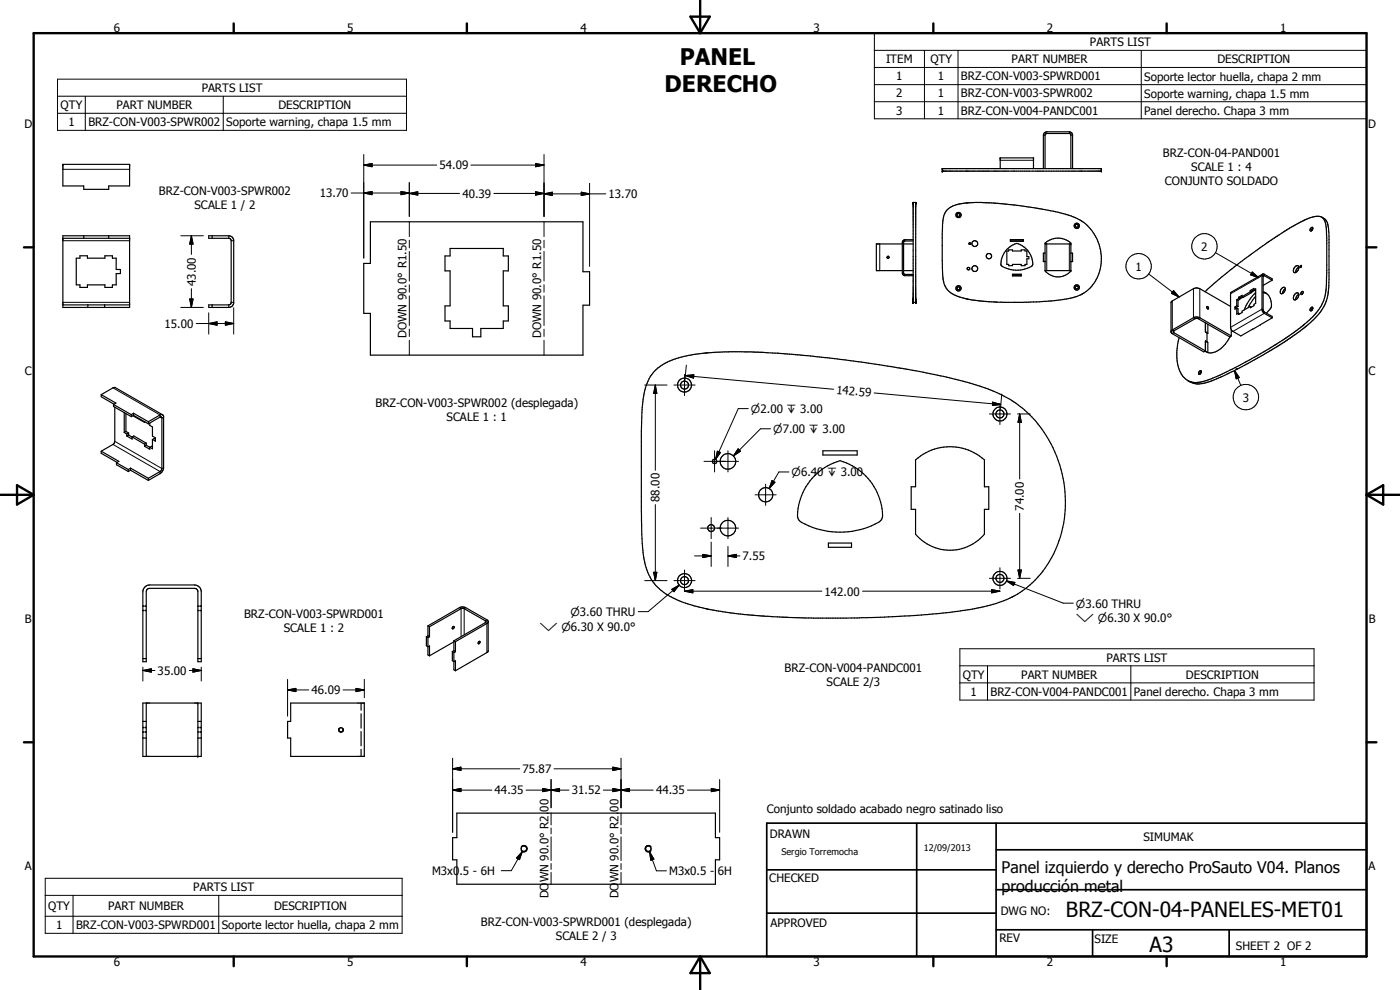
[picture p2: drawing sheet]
<svg xmlns="http://www.w3.org/2000/svg" width="420mm" height="297mm" viewBox="0 0 420 297" stroke-linecap="round" stroke-linejoin="round" font-family="sans-serif">
<g fill="none" stroke="#000" stroke-width=".35">
<path d="M18.9 49.3h20v6.5h-6.3v1h-7.5v-1h-6.2zM282.8 50.6h47.7v.8h-47.7zM300.2 50.6v-3.2h10v3.2M313.1 50.6v-10l.3-.7 .7-.4h6.8l.8 .4 .2 .4v10.3M313.6 50.6v-10l.5-.6h6.8l.4 .3 .1 10.3M18.9 70.7h20v21.5h-20zM18.9 71.5h20M22.9 77.5h1.1v-.7h2.2v.7h5.3v-.7h2.2v.7h1.2v3.4h1.2v1.2h-1.2v3.4h-1.2v.7h-2.2v-.7h-5.3v.7h-2.2v-.7h-1.1zM25.1 70.7v.8M32.6 70.7v.8M62.6 70.7h6.1l.8 .3 .6 .9v19.1l-.4 .8-.5 .3-6.6 .1v-.7h6.1l.7-.6v-18.8l-.6-.6h-6.2zM63.7 70.7v.8"/>
<path d="M111.2 66.5h63.8v15h1.9v10.1h-1.9v15h-63.8v-12.6h-2v-15h2zM135.1 74.5h15.9v2.3h1.6v4.5h-1.6v10.5h1.6v4.5h-1.6v2.3h-6.7v2.4h-2.5v-2.4h-6.7v-2.3h-1.5v-4.5h1.5v-10.5h-1.5v-4.5h1.5zM266.3 77h.5l-.2 .5-.3-.1zM270.8 73.2h-7.8v8h7.8M271.2 73.2h2.9M274.1 60.7h.7v30h-.7zM274.1 71.9l-2.8 .1-.5 .7v9.5l.8 .5h2.5M274.1 72.3h-2.5l-.4 .4v9.3l.4 .3h2.5M284.4 62.8a13.2 13.2 0 0 1 8-2.1l8.5 .4 10.9 1.5a34.6 34.6 0 0 1 12.8 3.7 13.7 13.7 0 0 1 5.3 7.2 12.5 12.5 0 0 1-5 14.7l-1 .4a50.5 50.5 0 0 1-16.3 2.1h-8.3l-5.3-.4-3.6-.6a12.2 12.2 0 0 1-6.1-2.8l-1.1-2.1-.3-2.5-.1-12 .1-3.7a5.9 5.9 0 0 1 1.5-3.8zM290.9 72.9h.3v.4h-.3zM302.2 74.8l.4-.3a3 3 0 0 1 4.7-.4 6.1 6.1 0 0 1 2.5 5.6 8.3 8.3 0 0 1-9.4-.2 6 6 0 0 1 1.8-4.7zM302.2 75.3h.5v-.3h1.2v.3h2.6v-.3h1.1v.3h.6v1.7h.6v.6h-.6v1.7h-.6v.4h-1.1v-.4h-2.6v.4h-1.2v-.4h-.5z"/>
<path d="M303.2 71.9h3.9v.5h-3.9zM303.2 72.3h3.9M303.3 71.9v.4M307 71.9v.4M313.6 75.9h-.5v2.5h.5M313.6 72.9a5.8 5.8 0 0 1 7.8 0v8.4a5 5 0 0 1-7.8 0zM313.6 73.2h7.8M321.4 75.9h.5v2.5h-.5M388.8 79.9l.5-.2a1.15 1.15 0 0 1 .5 1.1 1.15 1.15 0 0 1-.9 .9 .59 .59 0 0 1-.7-.1 .59 .59 0 0 1 0-.8zM390.3 79.8l.3-.1v.3l-.4 .3zM393.3 68.5l.6-.3a.7 .7 0 0 1-.7 1.1zM394 68.5l-.5 .8"/>
<path d="M394 68.5l-.4 .7M396.7 65.2a4.4 4.4 0 0 1 2.1 4.2l.1 14.4a14.7 14.7 0 0 1-2.6 9.8l-2.2 2.4-2.3 2-5.4 4-8.1 4.9-7.8 4.3a35.4 35.4 0 0 1-10.4 4 5.5 5.5 0 0 1-3.7-1M18.9 91.5h20M26.4 91.5v.7M31.4 91.5v.7M63.7 91.5v.7M271.2 81.2h2.9M290.4 80.3h.5l.1 .5-.6 .1zM303.9 82.3h2.6v.5l-2.6-.1zM306.4 82.3v.4M313.6 81.2h7.8M351.4 99.4l6.8-4.1 1.2-.2 .7 .2 9.4 5.5"/>
<path d="M361.6 87.5l7.6-6.5 6.6-5 9.4-6.4 6.1-3.5a6.9 6.9 0 0 1 5.4-.9 5.3 5.3 0 0 1 1.4 4.6v12.9a15.9 15.9 0 0 1-1.9 9.5 37.3 37.3 0 0 1-10.6 9.4l-8.4 5.2-7.8 4.1a40.2 40.2 0 0 1-8.9 3.7 5.5 5.5 0 0 1-6.9-4.7l-.3-1.3-.1-2.9 .7-4.4M361.8 96.9v2.7M361.8 99.6l.7 .4M361.8 99.6l.4 .2v2.7M362.2 92a.36 .36 0 0 1 .5 .2 .36 .36 0 0 1-.3 .5zM362.5 97.3v2.7M362.5 100l-.3 .1M369.3 91.9l-9.2-5.3-.7-.2-1.2 .2-6.8 4.1v9l.4 .4 9.5 5.5 .5-.3-9.7-5.7 6.7-4.1h.5l9.8 5.6M369.5 99v1.8M370.6 92.1v.7l.6-.3M370.6 92.1l.4 .2M371 92.3v.3"/>
<path d="M371.2 91.7l.3 .2M371.2 92.5l.3 .1v1.5M371.2 89.9l.3 .2M371.2 89.9v1.8M371.2 92.5v1.8l.5-.3M371.2 91.7l-.6 .4M371.5 90.1v1.8M371.5 91.9l-.5 .4M371.7 89.6l.4 .2M371.7 89.6l-.5 .3M371.7 94l.4 .1M371.7 89.2v.4"/>
<path d="M371.7 89.2l.4 .2M372.1 89.8l-.6 .3M372.1 89.4v.4M372.8 89v-.4l-1.1 .6M372.8 89l-.7 .4M373 89.2l-.6 .3-.3-.1M375.2 87.5l.4 .3M375.2 87.5l-2.4 1.5M375.2 91.9l.4 .2M375.2 91.9l-2.4 1.4v.5l-1.1 .6v-.4M375.2 87.2l.4 .2M375.2 87.2v.3"/>
<path d="M375.6 87.8l-2.4 1.4-.4-.2M375.6 87.4v.4M375.9 98.8h.1M376.3 87l.4 .2 .1-.2M376.3 87l.5-.3v4.3l-.5 .3v.4l-1.1 .6v-.4M376.3 87l-.7 .4M376.3 87v-.5l-1.1 .7M376.6 87.1l-1 .6M376.8 88.9l-2.2 3.4M376.8 87.8a15.1 15.1 0 0 0-3.4 5.2M378.3 97.4v.1M378.9 82.3l-9.4 5.4-.2 .3v10.2l.3 .8 2.8 1.8 3.6-2"/>
<path d="M379.1 87.8l1 .3M379.1 87.5a3.8 3.8 0 0 1 2.1 5.3l-1.1 1.2M381.8 95.4l-5.9 3.4M381.8 84.1v-.4l-2.5-1.5-.5 .2v10.8l.6 .8 2.4 1.4M381.8 84.1l-2.5-1.4-.2 .1v10.2l.3 .6 2.4 1.4v.4M381.8 84.1l-2.7 1.5M384.7 86.5l.5-.3a.78 .78 0 0 1 .6 .7 .78 .78 0 0 1-.5 .8 .58 .58 0 0 1-.6 .4 .58 .58 0 0 1-.5-.5zM385.7 86.7l-.6 .5-.2 .9M388.8 88.1l.7-.2a1.3 1.3 0 0 1 .1 1.4 1.3 1.3 0 0 1-1.3 .6 1.52 1.52 0 0 1 .5-1.8zM389.8 88.3l-.8 .8-.1 .8M389.8 80.2a1.69 1.69 0 0 0-.9 1.6M390.6 87.7l.3-.3 .2 .2-.3 .7-.2 .1-.2-.3z"/>
<path d="M393.3 92.5l.6-.3a.7 .7 0 0 1-.7 1zM393.9 92.6l-.3 .6M394 92.4l-.5 .8M30.4 118.4v.6l3.8 2.3M30.4 118.4l4.4 2.5-.7 .5M30.4 118.4l3.5-2 .6-.2 14.3 8.3M196.4 111.4a21.7 21.7 0 0 1 12.8-5.2l9.8-.7 14.3 .5 20.4 2 19 2.9a123.7 123.7 0 0 1 25.3 6.4 33.1 33.1 0 0 1 18 17 35.4 35.4 0 0 1-3.7 37.9 29.3 29.3 0 0 1-18.6 10.2l-4.7 .8a277.7 277.7 0 0 1-35.1 2.3l-12.5-.1-11.7-.5-10.5-1-7.3-1.3a28.8 28.8 0 0 1-14.8-6.6l-.6-.7a21.3 21.3 0 0 1-3.8-12.3l-.2-9.7 .1-29.6a21.9 21.9 0 0 1 3-11.3zM360.5 111.5l-.4 .7M360.5 111.5l-.4 .8M360.5 111.5v-.2a.66 .66 0 0 0-.7 .3 .66 .66 0 0 0 .1 .7h.2M361.8 102.4l.7 .3v3.1M362.2 102.5v.1"/>
<path d="M369.1 101.1v.1a7.9 7.9 0 0 1-6 4.7l-1.3-.5v-3.1l.4 .2M369.5 100.8l-.4 .3M30.4 135.4l5.3 3-.7 .5M30.4 135.4v.6l4.7 2.7M34.1 121.4v.6l5.3 3M34.1 121.4l5.3 3M34.4 122.2v10.6l-.5 .5-3.5 2.1M35 138.9v.5l3.5 2.1M35 138.9l3.5 2M37.3 129.8l.7 .4M37.3 123.8v6M37.8 129.5l.8 .4"/>
<path d="M37.8 129.5l-.5 .3M37.8 124.1v5.4M38 130.8l1.7 .9v-.6M38 130.2v.6M38.6 129.9l-.6 .3M38.6 130.5l-.6 .3M38.6 129.9v.6M38.6 130.5l1.1 .6M39.4 124.4v.6M39.7 131.1l.5-.3 3.7 2.2M39.7 131.1l3.7 2.2M39.9 124.8l3.5 1.9"/>
<path d="M40.1 124.6l4.4 2.6M40.1 124l4.4 2.5M40.1 124.6l-.7 .4M40.1 124v.6M40.1 124l-.7 .4M43.4 133.9l1.5 .9v-.6M43.4 126.5v.2M43.4 133.3v.6M43.5 126.6l-.1 .1M43.9 133l-.5 .3M43.9 133.6l-.5 .3M43.9 133v.6"/>
<path d="M43.9 133.6l1 .6M44.5 126.5v.7M44.5 127.2l3.5-2.1 .5 .1 .1 15.4-.4 .8-3.7 2.1M44.9 127v.6l.9 .5v2.8l.8 .5v1l-.8-.5M45.8 131.9v2.8l-.9-.5M45.8 134l-.3-.1-.6 .3M46.6 131.8l-.3-.2-.5 .3M48.8 124.5l.3 .4v15.9l-1.1 1.3-3.5 2M48.8 124.5h-.8l-3.5 2M247 135.3h10.2v1.2h-10.2zM274.8 138a15.5 15.5 0 0 1 20.6 0v8h1.3v6.8h-1.3v7.5a13.5 13.5 0 0 1-20.6 0v-7.5h-1.3v-6.8h1.3zM38.5 140.9v.6"/>
<path d="M39.2 141.1l-.7 .4M39.2 140.5v.6M39.2 140.5l-.7 .4M39.2 141.1l5.3 3M39.2 140.5l5.3 3M44.5 143.5v.6M244.4 142.8a17.6 17.6 0 0 1 7.7-4.6 17.4 17.4 0 0 1 12.7 17.1l-.1 .4a3.6 3.6 0 0 1-2.1 1.6 23.7 23.7 0 0 1-22.7-1l-.3-.6a13.7 13.7 0 0 1 1.8-8.8l1.7-2.6zM43.4 176.2l.8-.6 .7-.1h13.5a2.09 2.09 0 0 1 2 2v21h-1v-21.2l-.6-.7-.4-.1h-13.5l-.9 .6-.1 21.4h-1v-21zM248.6 162.9h7v1.3h-7zM42.9 197.6h1M42.9 183.1h.3M42.9 181.9h.3"/>
<path d="M43.5 183.1h.4M43.5 181.9h.4M59.4 197.6h1M59.4 183.1h.3M59.4 181.9h.3M60.1 183.1h.3M60.1 181.9h.3M128 191.1v2.7l.4 .3 .5-.3v3M128 191.1l.4 .2M128.4 187.8l.5 .2M128.4 187.8v3M128.4 191.3v5.2l.5 .3"/>
<path d="M128.4 187.8l9.5-5.5 .7-.2 1.2 .2 6.6 3.9 .1 9.2-.2 .3-9.6 5.6M128.4 190.8l.5 .3M128.4 190.8l-.4 .3M128.9 188v3.1M128.9 191.1l-.5 .2M135.8 195.5v2.7l.4 .3 .5-.3v3.1M135.8 195.5l.4 .3M135.8 188.2l.2-.2a.32 .32 0 0 1 .2 .4 .32 .32 0 0 1-.5 .1zM136.2 192.3v2.9M136.2 195.8v5.2l.5 .3M136.2 195.2l-.4 .3M136.2 195.2l.5 .3"/>
<path d="M136.2 192.3l.5 .2M136.2 192.6l-7.3 4.2M136.7 195.5l-.5 .3M136.7 192.5v3M143.7 192.5l.1-.1a.33 .33 0 0 1 .2 .5 .33 .33 0 0 1-.5 .1zM145.8 186.6l-9.6 5.7M145.9 186.6l-6.6-4-.6-.1-9.8 5.5M145.9 186.6h-.1M146.5 186.7l-9.8 5.8M42.9 210.9h17.5v16h-17.5zM42.9 216.5h1M42.9 219.6h.3"/>
<path d="M42.9 218.4h.3M43.5 219.6h.4M43.5 218.4h.4M43.9 210.9v16M59.4 210.9v16M59.4 216.5h1M59.4 219.6h.3M59.4 218.4h.3M60.1 219.6h.3M60.1 218.4h.3M87.2 210.9h22.1v16h-22.1v-5.5h-.9v-4.9h.9zM108.4 210.9v2.2"/>
<path d="M108.4 214.2v4.2M108.4 219.5v4.3M42.9 221.4h1M59.4 221.4h1M108.4 224.8v2.1M137.1 244h77.6v7.3h1.3v6.7h-1.3v7.3h-77.6v-7.3h-1.3v-6.7h1.3z"/>
<circle cx="287.6" cy="64.5" r=".45"/>
<circle cx="287.7" cy="64.5" r=".8"/>
<circle cx="292.6" cy="73.1" r=".87"/>
<circle cx="296.8" cy="76.8" r=".8"/>
<circle cx="323.2" cy="67.8" r=".45"/>
<circle cx="323.2" cy="67.7" r=".79"/>
<circle cx="287.6" cy="86.5" r=".44"/>
<circle cx="287.7" cy="86.5" r=".78"/>
<circle cx="292.6" cy="80.6" r=".88"/>
<circle cx="323.1" cy="86.3" r=".79"/>
<circle cx="323.2" cy="86.3" r=".45"/>
<circle cx="205.4" cy="115.5" r="1.21"/>
<circle cx="205.4" cy="115.5" r="2.11"/>
<circle cx="214.4" cy="138.5" r=".66"/>
<circle cx="218.5" cy="138.5" r="2.35"/>
<circle cx="300.1" cy="124.2" r="1.2"/>
<circle cx="300.1" cy="124.2" r="2.11"/>
<circle cx="213.4" cy="158.4" r="1.03"/>
<circle cx="218.5" cy="158.4" r="2.35"/>
<circle cx="229.8" cy="148.5" r="2.14"/>
<circle cx="205.4" cy="174.2" r="1.2"/>
<circle cx="205.4" cy="174.2" r="2.11"/>
<circle cx="300.1" cy="173.5" r="1.22"/>
<circle cx="300.1" cy="173.5" r="2.12"/>
<circle cx="102.3" cy="218.9" r=".61"/>
<circle cx="157.2" cy="254.6" r=".84"/>
<circle cx="194.6" cy="254.7" r=".81"/>
</g>
<g fill="#000">
<circle cx="18.9" cy="49.3" r=".18"/>
<circle cx="38.9" cy="49.3" r=".18"/>
<circle cx="282.8" cy="50.6" r=".18"/>
<circle cx="282.8" cy="51.4" r=".18"/>
<circle cx="300.2" cy="47.4" r=".18"/>
<circle cx="310.2" cy="47.4" r=".18"/>
<circle cx="330.5" cy="51.4" r=".18"/>
<circle cx="330.5" cy="50.6" r=".18"/>
<circle cx="18.9" cy="71.5" r=".18"/>
<circle cx="38.9" cy="71.5" r=".18"/>
<circle cx="274.1" cy="60.8" r=".18"/>
<circle cx="274.1" cy="60.9" r=".18"/>
<circle cx="274.1" cy="61.1" r=".18"/>
<circle cx="274.1" cy="61" r=".18"/>
<circle cx="274.1" cy="60.7" r=".18"/>
<circle cx="274.8" cy="60.8" r=".18"/>
<circle cx="274.8" cy="60.9" r=".18"/>
<circle cx="274.8" cy="60.7" r=".18"/>
<circle cx="274.8" cy="61" r=".18"/>
<circle cx="274.8" cy="61.1" r=".18"/>
<circle cx="321.4" cy="73.2" r=".18"/>
<circle cx="274.1" cy="90.5" r=".18"/>
<circle cx="274.1" cy="89.7" r=".18"/>
<circle cx="274.1" cy="90.7" r=".18"/>
<circle cx="274.1" cy="90.6" r=".18"/>
<circle cx="274.1" cy="90.4" r=".18"/>
<circle cx="274.1" cy="90.3" r=".18"/>
<circle cx="274.1" cy="90.2" r=".18"/>
<circle cx="274.1" cy="90.1" r=".18"/>
<circle cx="274.8" cy="89.7" r=".18"/>
<circle cx="274.8" cy="90.5" r=".18"/>
<circle cx="274.8" cy="90.7" r=".18"/>
<circle cx="274.8" cy="90.2" r=".18"/>
<circle cx="274.8" cy="90.3" r=".18"/>
<circle cx="274.8" cy="90.4" r=".18"/>
<circle cx="274.8" cy="90.6" r=".18"/>
<circle cx="274.8" cy="90.1" r=".18"/>
<circle cx="321.4" cy="81.2" r=".18"/>
<circle cx="59.4" cy="210.9" r=".18"/>
<circle cx="59.4" cy="226.9" r=".18"/>
</g>
<g fill="none" stroke="#000" stroke-width=".3">
<path d="M262.4 9.9h147.7v25.7h-147.7zM262.4 15.1h147.7M277.4 15.1v20.5M287.5 15.1v20.5M342.5 15.1v20.5M17.3 23.7h104.7v15.4h-104.7zM17.3 28.9h104.7M17.3 34h104.7M25.6 28.9v10.2M67 28.9v10.2M262.4 20.2h147.7M262.4 25.4h147.7"/>
<path d="M262.4 30.5h147.7M314.1 39.5v.5M320.9 39.5v.5M18.9 50.8h20M105.4 57.9h17.4M109.2 57.9l2.5-.5v1zM109.2 49.5l2.5-.4v.9zM109.2 46.4v31M109.2 49.5h21.9M120.3 57.4l2.5 .5-2.5 .5zM122.8 58l2.6-.5v1zM122.8 54.7v10.2"/>
<path d="M122.8 58h15.1M141.3 49.5h22M148.2 58h15.1M160.7 49.1l2.6 .4-2.6 .5zM160.7 57.5l2.6 .5-2.6 .5zM163.3 58.2l2.5-.5v1zM163.3 46.4v18.5M163.3 58.2h18.5M174.4 57.7l2.5 .5-2.5 .5zM176.9 55v24.9M300.2 48.1h10M313.1 40.6h.5"/>
<path d="M321.4 40.6h.5M18.9 72.2h20M54.3 70.7h6.7M57.4 70.7l.5 2.5h-1zM57.4 70.7v5.6M68.7 70.7v.8M69.4 72.2h.7M122.8 66.5v4.5M122.8 72.1v2.2M122.8 75.4v8.9M163.3 66.5v4.5M163.3 72.1v2.2"/>
<path d="M163.3 75.4v8.9M264 73.2v8M270.8 72.7h.4M271.6 71.9v.4M314.1 73.2v8M320.9 73.2v8M364.8 75.8l12.9 7.5M18.9 90.7h20M54.3 92.2h6.7M56.9 89.7h1l-.5 2.5zM57.4 86.6v5.6M58.9 97.1h11.2"/>
<path d="M62.6 97.1l2.5-.5v1zM62.6 93.9v6.3M67.6 96.6l2.5 .5-2.5 .5zM68.7 91.5v.7M69.4 90.7h.7M70.1 92.3v7.9M122.8 85.4v2.3M122.8 88.8v8.9M122.8 98.8v2.2M163.3 85.4v2.3M163.3 88.8v8.9M163.3 98.8v2.2"/>
<path d="M270.8 82h.4M271.6 82.3v.4M344.8 82.2l9.1 6.9M351.8 90.3v8.7l.5 .3v.5l-.5 .3M352.2 87.2l1.7 1.9-2.3-1.1zM358.2 86.6v8.7l.5 .3M360.1 86.6v8.7l-.5 .3M375.8 81.6l1.9 1.7-2.4-.8zM379.1 93l-.4-.2-9.4 5.4M379.4 93.6v.4l-9.4 5.4M379.4 82.3v.4l-.3 .2-.4-.2-9.4 5.4M33.9 116.4l14.1 8.1v.6l.6 .3 .5-.3"/>
<path d="M122.8 102.1v4.5M163.3 102.1v4.5M193.5 115.5h6.7M196.7 115.5l.4 2.5h-.9zM196.7 115.5v25.6M202.3 115.5h6.3M205.4 112.4v6.3M205.7 112.7l2.5-.3-.1 1.1zM205.7 112.7l44.5 4.1M206 109.6l-.4 4.4M262.3 117.9l38 3.5M300.6 118.2l-.3 4.4"/>
<path d="M370.5 111.2l1.4 2.1-.9 .4zM370.5 111.2l1.9 4.5M370.7 110.3l.7 .4M33.9 133.3l14.1 8.2v.6M34.4 132.4l14.2 8.2 .5-.3M211.3 138.4h10.3M214.4 135.3v6.3M215.3 135.4l.9 .4-1.5 2zM218.5 135.3v6.3M221.5 134.7l.7 .7-2.1 1.4zM224.6 122.6h-3l-6.9 15.2M231.3 128.7h-3.1l-8.1 8.1"/>
<path d="M296.9 124.2h6.4M297.9 120.6l2.4 .8-2.5 .3zM300.1 121v6.4M305.4 124.2h3.8M306 124.2l.5 2.5h-1zM306 124.2v19.5M196.7 151.4v22.8M210.3 158.5h11.3M213.4 155.3v6.3M218.5 155.3v6.3M226.6 148.5h6.3M229.8 145.3v6.3"/>
<path d="M231.7 144.2l.9 .5-1.8 1.9zM236.8 141.6h-3l-3 5M306 154v19.5M193.5 174.2h6.7M196.2 171.7h.9l-.4 2.5zM201.6 176.8l2.2-1.2-1.5 1.9zM202.3 174.2h6.3M203.8 175.6l-9.3 7.9h-3M205.4 177.4l2.5-.5v1zM205.4 171v6.4M205.4 177.4h41.3M208.4 166.8h5"/>
<path d="M210.9 166.3l2.5 .5-2.5 .5zM213.4 162.6v7.4M218.5 166.8l2.5-.5v1zM218.5 166.8h3.6M218.5 164v6M258.9 177.4h41.2M296.9 173.5h6.4M297.6 176.9l2.5 .5-2.5 .5zM300.1 170.3v6.4M302 174.3l2.6 .5-.4 .9zM302 174.3l17.1 6.7h3M305.4 173.5h3.8"/>
<path d="M305.5 171h1l-.5 2.5zM42.9 183.3h.3M42.9 181.8h.3M43.5 183.3h.4M43.5 181.8h.4M59.4 183.3h.3M59.4 181.8h.3M60.1 183.3h.3M60.1 181.8h.3M137.9 182.3l.5 .3v8.4M139.8 182.3l-.5 .3v7.9M146.1 186l-.4 .3v.5l.4 .3v8.7"/>
<path d="M288.1 194.6h106.3v15.5h-106.3zM288.1 199.8h106.3M296.4 199.8v10.3M339.4 199.8v10.3M42.9 201.2l2.5-.5v1zM42.9 219.7h.3M42.9 218.2h.3M42.9 201.2h3.6M42.9 200.2v4.1M43.5 219.7h.4M43.5 218.2h.4M56.8 201.2h3.6"/>
<path d="M57.9 200.7l2.5 .5-2.5 .5zM59.4 219.7h.3M59.4 218.2h.3M60.1 219.7h.3M60.1 218.2h.3M60.4 200.2v4.1M86.3 207l2.5-.5v1zM86.3 207h6.4M86.3 203.8v11.1M101.7 218.6a.76 .76 0 0 0 .6 1.1 .76 .76 0 0 0 .7-1.1M102.9 207h6.4M106.8 206.5l2.5 .5-2.5 .5z"/>
<path d="M109.3 203.8v5.5M288.1 204.9h106.3M135.8 237.1l2.5-.5v.9zM135.8 230.7l2.5-.5v1zM135.8 237.1h11.8M135.8 227.5v22.2M135.8 230.7h20.2M157.9 237.1h12.9M162.9 236.6l2.5 .5-2.5 .4zM165.4 237.1l2.5-.5v.9zM165.4 233.9v8.5M166.3 230.7h20.1"/>
<path d="M181 237.1h15M183.9 230.2l2.5 .5-2.5 .5zM183.9 236.6l2.5 .5-2.5 .4zM186.4 237.1l2.5-.5v.9zM186.4 227.5v14.9M206.3 237.1h9.7M213.5 236.6l2.5 .5-2.5 .4zM216 233.9v15.8M156.4 254a1.01 1.01 0 0 1 1.5-.1 1.01 1.01 0 0 1 0 1.5 1.01 1.01 0 0 1-1.5-.2M156.7 255.5l-.8 2.4-.9-.5zM156.7 255.5l-3.3 5.7h-3M165.4 244v3.5"/>
<path d="M165.4 248.4v1.8M165.4 251.1v7.1M165.4 259.1v1.8M186.4 244v3.5M186.4 248.4v1.8M186.4 251.1v7.1M186.4 259.1v1.8M194.9 255.6l1.3 2.2-.9 .3zM194.9 255.6l2.1 5.7h3M195.4 254a1 1 0 0 0-1.3-.2 1 1 0 0 0-.4 1.3 1 1 0 0 0 1.2 .5M195.4 255.2l-.5 .4M13.6 263.5h107.1v16.5h-107.1z"/>
<path d="M13.6 268.6h107.1M13.6 274.9h107.1M21.9 268.6v11.4M65.6 268.6v11.4M165.4 261.7v3.6M186.4 261.7v3.6"/>
<circle cx="341.7" cy="79.9" r="3.8"/>
<circle cx="361.5" cy="73.9" r="3.8"/>
<circle cx="373.9" cy="119.1" r="3.8"/>
</g>
<g fill="none" stroke="#000" stroke-width=".71">
<path d="M10.1 9.9h400v277.1h-400zM70.1 7v2.9M140.1 7v2.9M207.2 5h5.8l-2.9 4.9zM210.1 0v9.9M280.1 7v2.9M350.1 7v2.9M7.2 74.2h2.9M410.1 74.2h3M.1 148.5h10M5.1 145.6l5 2.9-5 2.9zM410.1 148.5h10"/>
<path d="M410.1 148.5l5-2.9v5.8zM7.2 222.7h2.9M410.1 222.7h3M70.1 287v2.9M140.1 287v2.9M210.1 287v10M210.1 287l2.9 5h-5.8zM280.1 287v2.9M350.1 287v2.9"/>
</g>
<path d="M230.1 247h180v40h-180zM275.1 247v40M298.9 255h111.2M298.9 247v40M230.1 274h68.8M230.1 261h68.8M298.9 279h111.2M298.9 267h111.2M327.9 279v8M368.9 279v8" fill="none" stroke="#000" stroke-width=".51"/>
<g fill="#000">
<path d="M109.2 57.9l2.5-.5v1zM109.2 49.5l2.5-.4v.9zM120.3 57.4l2.5 .5-2.5 .5zM122.8 58l2.6-.5v1zM160.7 49.1l2.6 .4-2.6 .5zM160.7 57.5l2.6 .5-2.6 .5zM163.3 58.2l2.5-.5v1zM174.4 57.7l2.5 .5-2.5 .5zM57.4 70.7l.5 2.5h-1zM56.9 89.7h1l-.5 2.5zM62.6 97.1l2.5-.5v1zM67.6 96.6l2.5 .5-2.5 .5z"/>
<path d="M352.2 87.2l1.7 1.9-2.3-1.1zM375.8 81.6l1.9 1.7-2.4-.8zM196.7 115.5l.4 2.5h-.9zM205.7 112.7l2.5-.3-.1 1.1zM370.5 111.2l1.4 2.1-.9 .4zM215.3 135.4l.9 .4-1.5 2zM221.5 134.7l.7 .7-2.1 1.4zM297.9 120.6l2.4 .8-2.5 .3zM306 124.2l.5 2.5h-1zM231.7 144.2l.9 .5-1.8 1.9zM196.2 171.7h.9l-.4 2.5zM201.6 176.8l2.2-1.2-1.5 1.9z"/>
<path d="M205.4 177.4l2.5-.5v1zM210.9 166.3l2.5 .5-2.5 .5zM218.5 166.8l2.5-.5v1zM297.6 176.9l2.5 .5-2.5 .5zM302 174.3l2.6 .5-.4 .9zM305.5 171h1l-.5 2.5zM42.9 201.2l2.5-.5v1zM57.9 200.7l2.5 .5-2.5 .5zM86.3 207l2.5-.5v1zM106.8 206.5l2.5 .5-2.5 .5zM135.8 237.1l2.5-.5v.9zM135.8 230.7l2.5-.5v1z"/>
<path d="M162.9 236.6l2.5 .5-2.5 .4zM165.4 237.1l2.5-.5v.9zM183.9 230.2l2.5 .5-2.5 .5zM183.9 236.6l2.5 .5-2.5 .4zM186.4 237.1l2.5-.5v.9zM213.5 236.6l2.5 .5-2.5 .4zM156.7 255.5l-.8 2.4-.9-.5zM194.9 255.6l1.3 2.2-.9 .3z"/>
</g>
<g font-size="6.9">
<text x="204" y="19.5">PANEL</text>
<text x="199.5" y="27.7">DERECHO</text>
</g>
<g font-size="6.3">
<text x="319.9" y="275">BRZ-CON-04-PANELES-MET01</text>
<text x="345" y="285.6">A3</text>
</g>
<g font-size="4.8">
<text x="300.6" y="261.8">Panel izquierdo y derecho ProSauto V04. Planos</text>
<text x="300.6" y="267.5">producción metal</text>
</g>
<g font-size="3.5">
<text x="34.2" y="9.6">6</text>
<text x="104.2" y="9.6">5</text>
<text x="174.2" y="9.6">4</text>
<text x="244.2" y="9.6">3</text>
<text x="314.2" y="9.6">2</text>
<text x="384.2" y="9.6">1</text>
<text x="327.1" y="13.9">PARTS LIST</text>
<text x="265.9" y="19">ITEM</text>
<text x="279.2" y="19">QTY</text>
<text x="303.6" y="19">PART NUMBER</text>
<text x="365.4" y="19">DESCRIPTION</text>
<text x="60.5" y="27.6">PARTS LIST</text>
<text x="269" y="24.1">1</text>
<text x="269" y="29.3">2</text>
<text x="281.5" y="24.1">1</text>
<text x="281.5" y="29.3">1</text>
<text x="288.4" y="24.1">BRZ-CON-V003-SPWRD001</text>
<text x="288.4" y="29.3">BRZ-CON-V003-SPWR002</text>
<text x="343.4" y="24.2">Soporte lector huella, chapa 2 mm</text>
<text x="343.4" y="29.3">Soporte warning, chapa 1.5 mm</text>
<text x="18.2" y="32.7">QTY</text>
<text x="34.9" y="32.7">PART NUMBER</text>
<text x="83.6" y="32.7">DESCRIPTION</text>
<text x="269" y="34.4">3</text>
<text x="281.5" y="34.4">1</text>
<text x="288.4" y="34.4">BRZ-CON-V004-PANDC001</text>
<text x="343.4" y="34.4">Panel derecho. Chapa 3 mm</text>
<text x="7.3" y="38.4">D</text>
<text x="20.5" y="37.8">1</text>
<text x="26.5" y="37.9">BRZ-CON-V003-SPWR002</text>
<text x="67.9" y="37.9">Soporte warning, chapa 1.5 mm</text>
<text x="410.6" y="38.4">D</text>
<text x="349" y="47">BRZ-CON-04-PAND001</text>
<text x="131.9" y="50.8">54.09</text>
<text x="357.5" y="51.2">SCALE 1 : 4</text>
<text x="47.7" y="58.4">BRZ-CON-V003-SPWR002</text>
<text x="96" y="59.2">13.70</text>
<text x="138.8" y="59.4">40.39</text>
<text x="182.7" y="59.5">13.70</text>
<text x="349.6" y="55.4">CONJUNTO SOLDADO</text>
<text x="58.4" y="62.6">SCALE 1 / 2</text>
<text x="360.5" y="75.2">2</text>
<text x="340.8" y="81.2">1</text>
<text x="58.7" y="85.9" transform="rotate(-90 58.7 85.9)">43.00</text>
<text x="49.4" y="98.4">15.00</text>
<text x="122" y="101.5" transform="rotate(-90 122 101.5)">DOWN 90.0° R1.50</text>
<text x="162.4" y="101.5" transform="rotate(-90 162.4 101.5)">DOWN 90.0° R1.50</text>
<text x="7.4" y="112.6">C</text>
<text x="410.7" y="112.6">C</text>
<text x="250.9" y="118.2" transform="rotate(5 250.9 118.2)">142.59</text>
<text x="112.7" y="122.2">BRZ-CON-V003-SPWR002 (desplegada)</text>
<text x="372.9" y="120.5">3</text>
<text x="134" y="126.4">SCALE 1 : 1</text>
<text x="197.9" y="150.6" transform="rotate(-90 197.9 150.6)">88.00</text>
<text x="307.3" y="153.2" transform="rotate(-90 307.3 153.2)">74.00</text>
<text x="222.9" y="168.1">7.55</text>
<text x="247.5" y="178.7">142.00</text>
<text x="73.3" y="185.5">BRZ-CON-V003-SPWRD001</text>
<text x="7.4" y="186.9">B</text>
<text x="85.2" y="189.7">SCALE 1 : 2</text>
<text x="410.8" y="186.9">B</text>
<text x="47.3" y="202.4">35.00</text>
<text x="235.5" y="201.7">BRZ-CON-V004-PANDC001</text>
<text x="288.9" y="203.7">QTY</text>
<text x="306.5" y="203.6">PART NUMBER</text>
<text x="332.1" y="198.5">PARTS LIST</text>
<text x="355.9" y="203.7">DESCRIPTION</text>
<text x="93.5" y="208.3">46.09</text>
<text x="248.1" y="205.9">SCALE 2/3</text>
<text x="291.3" y="208.8">1</text>
<text x="297.3" y="208.8">BRZ-CON-V004-PANDC001</text>
<text x="340.3" y="208.8">Panel derecho. Chapa 3 mm</text>
<text x="156.8" y="231.9">75.87</text>
<text x="148.5" y="238.3">44.35</text>
<text x="171.6" y="238.3">31.52</text>
<text x="196.9" y="238.3">44.35</text>
<text x="164.6" y="243.5" transform="rotate(-90 164.6 243.5)">00</text>
<text x="185.6" y="243.5" transform="rotate(-90 185.6 243.5)">00</text>
<text x="230.1" y="243.8">Conjunto soldado acabado negro satinado liso</text>
<text x="231" y="251.5">DRAWN</text>
<text x="343.1" y="252.3">SIMUMAK</text>
<text x="7.4" y="261.1">A</text>
<text x="129.7" y="262.5">M3x0.5 - 6H</text>
<text x="200.9" y="262.6">M3x0.5 - 6H</text>
<text x="410.7" y="261.1">A</text>
<text x="58" y="267.4">PARTS LIST</text>
<text x="164.6" y="269.6" transform="rotate(-90 164.6 269.6)">DO</text>
<text x="164.6" y="264.8" transform="rotate(-90 164.6 264.8)">WN 90.0° R2.</text>
<text x="185.6" y="269.6" transform="rotate(-90 185.6 269.6)">DO</text>
<text x="185.6" y="264.8" transform="rotate(-90 185.6 264.8)">WN 90.0° R2.</text>
<text x="230.9" y="264.6">CHECKED</text>
<text x="14.5" y="273.1">QTY</text>
<text x="32.4" y="273">PART NUMBER</text>
<text x="82.2" y="273.1">DESCRIPTION</text>
<text x="300.3" y="274.5">DWG NO:</text>
<text x="16.8" y="278.8">1</text>
<text x="22.8" y="278.8">BRZ-CON-V003-SPWRD001</text>
<text x="66.6" y="278.8">Soporte lector huella, chapa 2 mm</text>
<text x="144.3" y="277.7">BRZ-CON-V003-SPWRD001 (desplegada)</text>
<text x="166.8" y="281.9">SCALE 2 / 3</text>
<text x="231.3" y="278.3">APPROVED</text>
<text x="299.9" y="282.6">REV</text>
<text x="328.5" y="283.1">SIZE</text>
<text x="370.9" y="285.1">SHEET 2 OF 2</text>
<text x="34.2" y="289.9">6</text>
<text x="104.2" y="289.9">5</text>
<text x="174.2" y="289.9">4</text>
<text x="244.2" y="289.9">3</text>
<text x="314.2" y="289.9">2</text>
<text x="384.2" y="289.9">1</text>
</g>
<g font-size="3.3">
<text x="225.4" y="124">n2.00 x 3.00</text>
<text x="232.1" y="130">n7.00 x 3.00</text>
<text x="237.6" y="142.9">n6.40 x 3.00</text>
<text x="171.2" y="184.8">n3.60 THRU</text>
<text x="322.9" y="182.3">n3.60 THRU</text>
<text x="161.9" y="189.2">w n6.30 X 90.0°</text>
<text x="322.9" y="186.7">w n6.30 X 90.0°</text>
</g>
<g font-size="2.7">
<text x="234.5" y="256.6">Sergio Torremocha</text>
<text x="277.2" y="255.3">12/09/2013</text>
</g>
</svg>
